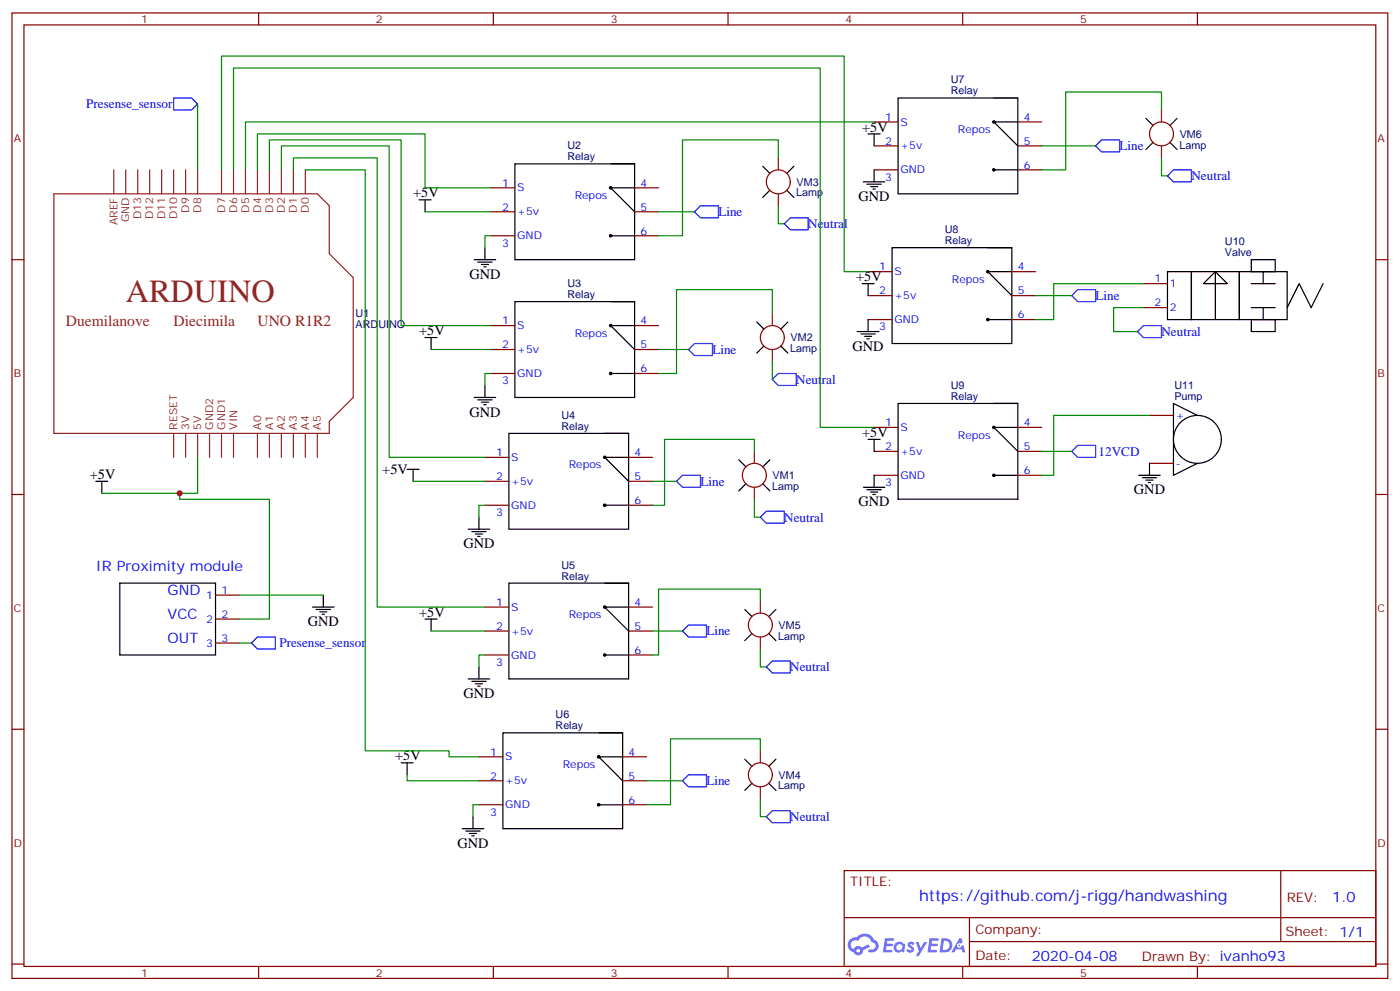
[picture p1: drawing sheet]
<svg xmlns="http://www.w3.org/2000/svg" width="412mm" height="292mm" viewBox="0 0 412 292" stroke-linecap="round" stroke-linejoin="round" font-family="sans-serif">
<path d="M35.3 171.7h28.2v21.2h-28.2z" fill="none" stroke="#000" stroke-width=".35"/>
<g fill="none" stroke="#870000" stroke-width=".35">
<path d="M3.5 3.8h405.4v284.3h-405.4zM7.1 7.3h398.2v277.3h-398.2zM76.2 3.8v3.5M145.3 3.8v3.5M214.5 3.8v3.5M283.6 3.8v3.5M352.8 3.8v3.5M3.5 76.5h3.6M405.3 76.5h3.6M3.5 145.6h3.6M405.3 145.6h3.6M3.5 214.8h3.6"/>
<path d="M405.3 214.8h3.6M248.7 256.4h156.6v28.2h-156.6zM377.3 256.4v20.9M248.7 270.2h156.5M285.6 277.3h119.6M285.6 270.2v14.2M3.5 283.9h3.6M76.2 284.6v3.5M145.3 284.6v3.5M214.5 284.6v3.5M283.6 284.6v3.5M352.8 284.6v3.5"/>
<path d="M405.3 283.9h3.6"/>
</g>
<g fill="#5487ff">
<path d="M267.7 277.6a1.22 1.22 0 0 1 1.7 .2l-.4 .6a.47 .47 0 0 0-.3-.4 .47 .47 0 0 0-.5 .2l.1 .2a1.14 1.14 0 0 1 .8 1.8 1.14 1.14 0 0 1-1.9 0l-.2-.2 .5-.6 .7 .5a.29 .29 0 0 0 .3-.3 .29 .29 0 0 0-.2-.3 1.04 1.04 0 0 1-.6-1.7z"/>
<path d="M260.7 276.3h2.4l.3 .2-.2 .5-1.8 .1-.1 .8h1.5l.3 .4-.3 .4h-1.6l-.2 1.1h1.7l.2 .3-.2 .3-2.6 .1z"/>
<path d="M273.8 276.3h2.4l.3 .2-.1 .5-1.8 .1-.2 .8h1.6l.3 .4-.4 .4h-1.6l-.1 1.1h1.7l.2 .3-.2 .3-2.6 .1z"/>
<path d="M282.6 276.3h.7l.3 1.3-.6 .3a.69 .69 0 0 0-1 .3 .69 .69 0 0 0 .4 .9 .69 .69 0 0 0 .9-.6l.5-.2 .6 2.2h-.8l-.2-.9h-1.8l-.5 .9h-.8z"/>
<path d="M269.8 277.4h.8l.6 1.8 1.1-1.8h.9l-2.6 4.2h-.8l.9-1.5z"/>
<path d="M277.4 276.3l-.6 4.2h1.3a2.11 2.11 0 0 0 2.5-2.1 2.11 2.11 0 0 0-2.5-2.1zM278.1 277.1a1.39 1.39 0 0 1 1.7 1.4 1.39 1.39 0 0 1-1.8 1.3h-.3z"/>
<path d="M263.7 277.9a1.54 1.54 0 0 0-.1 2.2 1.54 1.54 0 0 0 2.2 .1l.6 .3 .3-2.3-.2-.3h-.4a1.49 1.49 0 0 0-2.4 0zM264 278.9a.94 .94 0 0 1 1.8 0 .94 .94 0 0 1-1.8 0z"/>
<path d="M250.4 276.7a2.18 2.18 0 0 0 1.1 3.7 1.44 1.44 0 0 0 1.6 .9 1.44 1.44 0 0 0 1.2-1.4l2-1.1-.5-.7-1.9 1a1.47 1.47 0 0 0-2.4 .4 1.39 1.39 0 0 1-.7-1.9 1.39 1.39 0 0 1 2-.5 2.12 2.12 0 0 1 2.2-1.3 2.12 2.12 0 0 1 1.9 1.7 1.14 1.14 0 0 1 1.1 1.4 1.14 1.14 0 0 1-1.7 .7 .43 .43 0 0 0-.5 .4 .43 .43 0 0 0 .4 .5 1.98 1.98 0 0 0 2.5-1.2 1.98 1.98 0 0 0-1.2-2.6 3.1 3.1 0 0 0-5.3-.6l-.9 .1zM252.3 280a.55 .55 0 0 1 1.1 0 .55 .55 0 0 1-1.1 0z"/>
<circle cx="282.6" cy="278.4" r=".26"/>
</g>
<g fill="none" stroke="#8c2424" stroke-width=".35">
<path d="M15.9 57.1h77.6l3.5 3.5v14.1l7.1 7.1v35.3l-7.1 7v3.5h-81.1zM33.5 50v7.1M37 50v7.1M40.6 50v7.1M44.1 50v7.1M47.6 50v7.1M51.2 50v7.1M54.7 50v7.1M58.2 50v7.1M65.3 50v7.1M68.8 50v7.1M72.3 50v7.1"/>
<path d="M75.8 50v7.1M79.4 50v7.1M82.9 50v7.1M86.4 50v7.1M90 50v7.1M51.2 127.6v7.1M54.7 127.6v7.1M58.2 127.6v7.1M61.7 127.6v7.1M65.3 127.6v7.1M68.8 127.6v7.1M75.8 127.6v7.1"/>
<path d="M79.4 127.6v7.1M82.9 127.6v7.1M86.4 127.6v7.1M90 127.6v7.1M93.5 127.6v7.1"/>
</g>
<g fill="none" stroke="#000" stroke-width=".35">
<path d="M255.8 39.4h3.5M257.5 39.4v3.6M264.6 28.9h35.3v28.2h-35.3zM292.8 28.9h7.1M299.9 35.9h-7.1l7.1 7.1M337.6 34.9l2.1 2.1M346.8 34.9l-2.1 2.1M123.5 58.8h3.5M125.2 58.8v3.6M151.7 48.3h35.3v28.2h-35.3zM179.9 48.3h7.1M187 55.3h-7.1l7.1 7.1"/>
<path d="M224.7 49l2.1 2.1M226.8 56l-2.1 2.1M231.8 56l2.1 2.1M233.9 49l-2.1 2.1M254.4 53.6h6.3M255.4 54.3h4.2M256.5 55h2.1M257.2 55.7h.7M257.5 50v3.6M292.8 50h7.1M339.7 41.9l-2.1 2.1M344.7 41.9l2.1 2.1"/>
<path d="M139.7 76.5h6.3M140.8 77.2h4.2M141.8 77.9h2.1M142.5 78.6h.7M142.9 73v3.5M179.9 69.4h7.1M262.8 73h35.3v28.2h-35.3zM291 73h7.1M368.7 76.5h7v3.5h-7zM125.2 99.4h3.6M127 99.4v3.5M151.7 88.8h35.3v28.3h-35.3z"/>
<path d="M179.9 88.8h7.1M187 95.9h-7.1l7.1 7M223 94.8l2.1 2.1M232.1 94.8l-2.1 2.1M252.6 97.6h6.3M253.6 98.4h4.3M254 83.5h3.5M254.7 99.1h2.1M255.4 99.8h.7M255.8 83.5v3.6M255.8 94.1v3.5M291 94.1h7.1"/>
<path d="M298.1 80h-7.1l7.1 7.1M344 80h7v14.1h-7zM351 80h14.1v14.1h-14.1zM354.5 83.5l3.6-3.5 3.5 3.5zM358.1 80v14.1M365.1 80h14.1v14.1h-14.1zM368.7 94.1h7v3.5h-7zM368.7 83.5h7M368.7 90.6h7M372.2 80v3.5M372.2 90.6v3.5M389.8 83.5l-3.5 7.1-3.5-7.1-3.6 7.1"/>
<path d="M139.7 117.1h6.3M140.8 117.8h4.2M141.8 118.5h2.1M142.5 119.2h.7M142.9 113.5v3.6M179.9 110h7.1M225.1 101.9l-2.1 2.1M230 101.9l2.1 2.1M264.6 118.8h35.3v28.2h-35.3zM292.8 118.8h7.1M119.9 138.2h3.6M121.7 138.2v3.5"/>
<path d="M149.9 127.6h35.3v28.3h-35.3zM178.2 127.6h7M185.2 134.7h-7l7 7M217.7 135.4l2.1 2.1M226.8 135.4l-2.1 2.1M255.8 129.4h3.5M257.5 129.4v3.5M257.5 140v3.5M292.8 140h7.1M299.9 125.9h-7.1l7.1 7M335.5 140h6.3M338.7 136.5v3.5"/>
<path d="M352.8 122.3l-7.1-3.5v21.2l7.1-3.5M28.2 141.7h3.5M30 141.7v3.6M137.9 155.9h6.4M139 156.6h4.2M140.1 157.3h2.1M140.8 158h.7M141.1 152.3v3.6M178.2 148.8h7M219.8 142.5l-2.1 2.1M224.7 142.5l2.1 2.1M254.4 143.5h6.3"/>
<path d="M255.4 144.2h4.2M256.5 144.9h2.1M257.2 145.6h.7M336.5 140.7h4.3M337.6 141.4h2.1M338.3 142.1h.7M92.1 178.8h6.3M93.1 179.5h4.3M95.2 175.3v3.5M149.9 171.7h35.3v28.3h-35.3zM178.2 171.7h7M185.2 178.8h-7l7 7"/>
<path d="M219.4 179.5l2.1 2.1M228.6 179.5l-2.1 2.1M94.2 180.2h2.1M94.9 180.9h.7M125.2 182.3h3.6M127 182.3v3.5M137.9 200h6.4M141.1 196.4v3.6M178.2 192.9h7M221.5 186.5l-2.1 2.2M226.5 186.5l2.1 2.2M139 200.7h4.2"/>
<path d="M140.1 201.4h2.1M140.8 202.1h.7M148.2 215.8h35.2v28.3h-35.2zM176.4 215.8h7M118.2 224.6h3.5M119.9 224.6v3.6M176.4 237h7M183.4 222.9h-7l7 7M219.4 223.6l2.1 2.1M221.5 230.6l-2.1 2.2M226.5 230.6l2.1 2.2M228.6 223.6l-2.1 2.1"/>
<path d="M136.2 244.1h6.3M137.2 244.8h4.3M138.3 245.5h2.1M139 246.2h.7M139.3 240.5v3.6"/>
<circle cx="352.8" cy="129.4" r="7.1"/>
</g>
<g fill="#000" stroke="#000" stroke-width=".35">
<circle cx="292.8" cy="35.9" r=".35"/>
<circle cx="179.9" cy="55.3" r=".35"/>
<circle cx="292.8" cy="50" r=".35"/>
<circle cx="179.9" cy="69.4" r=".35"/>
<circle cx="179.9" cy="95.9" r=".35"/>
<circle cx="291" cy="80" r=".35"/>
<circle cx="291" cy="94.1" r=".35"/>
<circle cx="179.9" cy="110" r=".35"/>
<circle cx="178.2" cy="134.7" r=".35"/>
<circle cx="292.8" cy="125.9" r=".35"/>
<circle cx="292.8" cy="140" r=".35"/>
<circle cx="178.2" cy="148.8" r=".35"/>
<circle cx="178.2" cy="178.8" r=".35"/>
<circle cx="178.2" cy="192.9" r=".35"/>
<circle cx="176.4" cy="237" r=".35"/>
<circle cx="176.4" cy="222.9" r=".35"/>
</g>
<g fill="none" stroke="#870000" stroke-width=".35">
<path d="M257.5 35.9h7.1M299.9 35.9h7M144.6 55.3h7.1M187 55.3h7M257.5 43h7.1M257.5 50h7.1M299.9 43h7M299.9 50h7M144.6 62.4h7.1M144.6 69.4h7.1M187 62.4h7M187 69.4h7"/>
<path d="M144.6 95.9h7.1M187 95.9h7M255.8 80h7M255.8 87.1h7M255.8 94.1h7M298.1 80h7.1M298.1 87.1h7.1M298.1 94.1h7.1M336.9 83.5h7.1M336.9 90.6h7.1M144.6 102.9h7.1M144.6 110h7.1"/>
<path d="M187 102.9h7M187 110h7M142.9 134.7h7M185.2 134.7h7.1M257.5 125.9h7.1M257.5 132.9h7.1M257.5 140h7.1M299.9 125.9h7M299.9 132.9h7M299.9 140h7M338.7 122.3h7M338.7 136.5h7"/>
<path d="M142.9 141.7h7M142.9 148.8h7M185.2 141.7h7.1M185.2 148.8h7.1M63.5 175.3h7.1M142.9 178.8h7M185.2 178.8h7.1M63.5 189.4h7.1M63.5 182.3h7.1M142.9 185.8h7M142.9 192.9h7M185.2 185.8h7.1"/>
<path d="M185.2 192.9h7.1M141.1 222.9h7.1M141.1 229.9h7.1M141.1 237h7.1M183.4 222.9h7.1M183.4 229.9h7.1M183.4 237h7.1"/>
<circle cx="342.2" cy="39.4" r="3.5"/>
<circle cx="229.3" cy="53.6" r="3.5"/>
<circle cx="227.5" cy="99.4" r="3.5"/>
<circle cx="222.2" cy="140" r="3.5"/>
<circle cx="224" cy="184.1" r="3.5"/>
<circle cx="224" cy="228.2" r="3.5"/>
</g>
<path d="M342.2 32.4v3.5M229.3 46.5v3.5M229.3 57.1v3.5M342.2 43v3.5M227.5 92.4v3.5M227.5 102.9v3.6M222.2 132.9v3.6M222.2 143.5v3.5M224 177v3.6M224 187.6v3.5M224 221.1v3.5M224 231.7v3.5" fill="none" stroke="#f00" stroke-width=".35"/>
<g fill="none" stroke="#00f" stroke-width=".35">
<path d="M51.2 28.9h5.2l1.8 1.7-1.8 1.8h-5.2zM322.8 43l1.8-1.8h5.2v3.5h-5.2zM345.7 50h5.3v3.6h-5.3l-1.7-1.8zM204.6 62.4l1.8-1.8h5.3v3.5h-5.3zM231.1 65.9l1.7-1.8h5.3v3.6h-5.3zM317.5 85.3h5.3v3.5h-5.3l-1.8-1.7zM335.1 97.6l1.8-1.7h5.3v3.5h-5.3zM202.8 102.9l1.8-1.7h5.3v3.5h-5.3zM227.5 111.8l1.8-1.8h5.3v3.5h-5.3zM315.7 132.9l1.8-1.7h5.3v3.5h-5.3zM199.3 141.7l1.8-1.7h5.3v3.5h-5.3zM224 152.3l1.8-1.7h5.3v3.5h-5.3z"/>
<path d="M74.1 189.4l1.7-1.8h5.3v3.5h-5.3zM201.1 185.8l1.7-1.7h5.3v3.5h-5.3zM225.8 196.4l1.7-1.7h5.3v3.5h-5.3zM201.1 229.9l1.7-1.7h5.3v3.5h-5.3zM225.8 240.5l1.7-1.7h5.3v3.5h-5.3z"/>
</g>
<g fill="none" stroke="#008700" stroke-width=".35">
<path d="M58.2 30.6v19.4M257.5 35.9h-185.2v14.1M342.2 32.4v-5.3h-28.2v22.9h-7.1M65.3 50v-33.5h183.4v63.5h7.1M68.8 50v-30h172.9v105.9h15.8M75.8 50v-10.6h49.4v15.9h19.4M79.4 50v-8.8h38.8v54.7h26.4M82.9 50v-7h31.8v91.7h28.2M86.4 50v-3.5h24.7v132.3h31.8M90 50h17.6v171.1h24.7v1.8h8.8M229.3 46.5v-5.3h-28.2v28.2h-7.1M306.9 43h15.9"/>
<path d="M342.2 46.5v5.3h1.8M125.2 62.4h19.4M144.6 69.4h-1.7v3.6M194 62.4h10.6M229.3 60.6v5.3h1.8M227.5 92.4v-7.1h-28.2v24.7h-5.3M305.2 87.1h10.5M336.9 90.6h-8.8v7h7M336.9 83.5h-26.5v10.6h-5.2M127 102.9h17.6M144.6 110h-1.7v3.5M194 102.9h8.8"/>
<path d="M227.5 106.5v5.3M58.2 134.7v10.6h-28.2M222.2 132.9v-3.5h-26.4v19.4h-3.5M306.9 132.9h8.8M338.7 122.3h-28.3v17.7h-3.5M52.9 145.3v1.7h26.5v35.3h-8.8M121.7 141.7h21.2M142.9 148.8h-1.8v3.5M192.3 141.7h7M222.2 147v5.3h1.8M70.6 175.3h24.6M224 177v-3.5h-30v19.4h-1.7"/>
<path d="M70.6 189.4h3.5M127 185.8h15.9M142.9 192.9h-1.8v3.5M192.3 185.8h8.8M224 191.1v5.3h1.8M119.9 228.2v1.7h21.2M141.1 237h-1.8v3.5M190.5 229.9h10.6M224 221.1v-3.5h-26.4v19.4h-7.1M224 235.2v5.3h1.8"/>
</g>
<circle cx="52.9" cy="145.3" r=".88" fill="#c00"/>
<text font-size="9.5" fill="#8d2323" x="37" y="88.8">ARDUINO</text>
<g font-size="4.6" fill="#8d2323">
<text x="19.4" y="95.9">Duemilanove</text>
<text x="51.2" y="95.9">Diecimila</text>
<text x="75.8" y="95.9">UNO R1R2</text>
</g>
<text font-size="4.6" fill="#00f" x="270.8" y="265.4">https://github.com/j-rigg/handwashing</text>
<g font-size="4.2">
<text x="254" y="38.7">+5V</text>
<text x="121.7" y="58.1">+5V</text>
<text x="252.9" y="59.2">GND</text>
<text x="138.3" y="82.1">GND</text>
<text x="252.2" y="82.8">+5V</text>
<text x="123.5" y="98.7">+5V</text>
<text x="251.2" y="103.3">GND</text>
<text x="138.3" y="122.7">GND</text>
<text x="254" y="128.7">+5V</text>
<text x="26.5" y="141">+5V</text>
<text x="112.6" y="139.6">+5V</text>
<text x="252.9" y="149.2">GND</text>
<text x="334.1" y="145.6">GND</text>
<text x="136.5" y="161.5">GND</text>
<text x="90.7" y="184.4">GND</text>
<text x="123.5" y="181.6">+5V</text>
<text x="136.5" y="205.6">GND</text>
<text x="116.4" y="223.9">+5V</text>
<text x="134.8" y="249.7">GND</text>
</g>
<g font-size="4.2" fill="#00f">
<text x="28.2" y="168.2">IR Proximity module</text>
<text x="49.4" y="175.3">GND</text>
<text x="49.4" y="182.3">VCC</text>
<text x="49.4" y="189.4">OUT</text>
<text x="392.5" y="265.7">1.0</text>
<text x="304" y="283">2020-04-08</text>
</g>
<g font-size="3.9" fill="#00f">
<text x="25.4" y="31.9">Presense_sensor</text>
<text x="329.8" y="44.2">Line</text>
<text x="351" y="53.1">Neutral</text>
<text x="211.6" y="63.6">Line</text>
<text x="238.1" y="67.2">Neutral</text>
<text x="322.8" y="88.3">Line</text>
<text x="342.2" y="98.9">Neutral</text>
<text x="209.9" y="104.2">Line</text>
<text x="234.6" y="113">Neutral</text>
<text x="323.7" y="134.2">12VCD</text>
<text x="206.3" y="143">Line</text>
<text x="231.1" y="153.6">Neutral</text>
<text x="82.3" y="190.6">Presense_sensor</text>
<text x="208.1" y="187.1">Line</text>
<text x="232.8" y="197.7">Neutral</text>
<text x="208.1" y="231.2">Line</text>
<text x="232.8" y="241.8">Neutral</text>
</g>
<g font-size="3.9" fill="#800">
<text x="250.5" y="261">TITLE:</text>
<text x="379.1" y="265.7">REV:</text>
<text x="287.4" y="275.2">Company:</text>
<text x="378.7" y="275.8">Sheet: 1/1</text>
<text x="287.4" y="282.9">Date:</text>
<text x="336.4" y="282.9">Drawn By: ivanho93</text>
</g>
<g font-size="3.2" fill="#800">
<text x="41.6" y="6.8">1</text>
<text x="110.8" y="6.8">2</text>
<text x="179.9" y="6.8">3</text>
<text x="249.1" y="6.8">4</text>
<text x="318.2" y="6.8">5</text>
<text x="4.1" y="41.9">A</text>
<text x="405.9" y="41.9">A</text>
<text x="4.1" y="111.1">B</text>
<text x="405.9" y="111.1">B</text>
<text x="4.1" y="180.2">C</text>
<text x="405.9" y="180.2">C</text>
<text x="4.1" y="249.3">D</text>
<text x="405.9" y="249.3">D</text>
<text x="41.6" y="287.6">1</text>
<text x="110.8" y="287.6">2</text>
<text x="179.9" y="287.6">3</text>
<text x="249.1" y="287.6">4</text>
<text x="318.2" y="287.6">5</text>
</g>
<g font-size="3.2" fill="#000080">
<text x="280.1" y="27.8">Relay</text>
<text x="280.1" y="24.6">U7</text>
<text x="347.6" y="40.6">VM6</text>
<text x="167.2" y="47.2">Relay</text>
<text x="167.2" y="44">U2</text>
<text x="347.5" y="43.7">Lamp</text>
<text x="234.6" y="57.9">Lamp</text>
<text x="234.7" y="54.7">VM3</text>
<text x="278.3" y="71.9">Relay</text>
<text x="278.3" y="68.7">U8</text>
<text x="360.9" y="75.4">Valve</text>
<text x="360.9" y="72.2">U10</text>
<text x="167.2" y="87.8">Relay</text>
<text x="167.2" y="84.6">U3</text>
<text x="104.8" y="93.5">U1</text>
<text x="104.8" y="96.7">ARDUINO</text>
<text x="232.9" y="100.5">VM2</text>
<text x="232.8" y="103.7">Lamp</text>
<text x="280.1" y="117.8">Relay</text>
<text x="280.1" y="114.5">U9</text>
<text x="346" y="117.8">Pump</text>
<text x="346" y="114.6">U11</text>
<text x="165.4" y="123.4">U4</text>
<text x="165.4" y="126.6">Relay</text>
<text x="227.6" y="141.1">VM1</text>
<text x="227.5" y="144.3">Lamp</text>
<text x="165.4" y="167.5">U5</text>
<text x="165.4" y="170.7">Relay</text>
<text x="229.4" y="185.2">VM5</text>
<text x="229.3" y="188.4">Lamp</text>
<text x="163.7" y="214.8">Relay</text>
<text x="163.7" y="211.6">U6</text>
<text x="229.3" y="232.5">Lamp</text>
<text x="229.4" y="229.3">VM4</text>
</g>
<g font-size="3.2" fill="#00f">
<text x="260.8" y="35.6">1</text>
<text x="301.6" y="35.6">4</text>
<text x="265.3" y="37">S</text>
<text x="282.2" y="39.2">Repos</text>
<text x="260.8" y="42.6">2</text>
<text x="265.3" y="44">+5v</text>
<text x="301.6" y="42.6">5</text>
<text x="260.8" y="53.2">3</text>
<text x="265.3" y="51.1">GND</text>
<text x="301.6" y="49.7">6</text>
<text x="147.9" y="55">1</text>
<text x="152.4" y="56.4">S</text>
<text x="169.3" y="58.6">Repos</text>
<text x="188.7" y="55">4</text>
<text x="147.9" y="62">2</text>
<text x="152.4" y="63.4">+5v</text>
<text x="188.7" y="62">5</text>
<text x="152.4" y="70.5">GND</text>
<text x="188.7" y="69.1">6</text>
<text x="147.9" y="72.6">3</text>
<text x="259" y="79.7">1</text>
<text x="263.5" y="81.1">S</text>
<text x="280.5" y="83.3">Repos</text>
<text x="299.9" y="79.7">4</text>
<text x="340.2" y="83.2">1</text>
<text x="259" y="86.7">2</text>
<text x="263.5" y="88.1">+5v</text>
<text x="299.9" y="86.7">5</text>
<text x="344.7" y="84.6">1</text>
<text x="147.9" y="95.5">1</text>
<text x="188.7" y="95.5">4</text>
<text x="263.5" y="95.2">GND</text>
<text x="299.9" y="93.8">6</text>
<text x="340.2" y="90.2">2</text>
<text x="344.7" y="91.7">2</text>
<text x="152.4" y="96.9">S</text>
<text x="169.3" y="99.2">Repos</text>
<text x="259" y="97.3">3</text>
<text x="147.9" y="102.6">2</text>
<text x="152.4" y="104">+5v</text>
<text x="188.7" y="102.6">5</text>
<text x="147.9" y="113.2">3</text>
<text x="152.4" y="111.1">GND</text>
<text x="188.7" y="109.6">6</text>
<text x="260.8" y="125.5">1</text>
<text x="301.6" y="125.5">4</text>
<text x="346.4" y="123.4">+</text>
<text x="265.3" y="126.9">S</text>
<text x="282.2" y="129.1">Repos</text>
<text x="146.2" y="134.3">1</text>
<text x="150.6" y="135.7">S</text>
<text x="167.6" y="138">Repos</text>
<text x="187" y="134.3">4</text>
<text x="260.8" y="132.6">2</text>
<text x="265.3" y="134">+5v</text>
<text x="301.6" y="132.6">5</text>
<text x="346.4" y="137.5">-</text>
<text x="146.2" y="141.4">2</text>
<text x="150.6" y="142.8">+5v</text>
<text x="187" y="141.4">5</text>
<text x="260.8" y="143.2">3</text>
<text x="265.3" y="141">GND</text>
<text x="301.6" y="139.6">6</text>
<text x="150.6" y="149.9">GND</text>
<text x="187" y="148.4">6</text>
<text x="146.2" y="152">3</text>
<text x="60.8" y="176.3">1</text>
<text x="65.3" y="174.9">1</text>
<text x="146.2" y="178.4">1</text>
<text x="150.6" y="179.8">S</text>
<text x="187" y="178.4">4</text>
<text x="60.8" y="183.4">2</text>
<text x="65.3" y="182">2</text>
<text x="146.2" y="185.5">2</text>
<text x="167.6" y="182.1">Repos</text>
<text x="187" y="185.5">5</text>
<text x="60.8" y="190.4">3</text>
<text x="65.3" y="189">3</text>
<text x="150.6" y="186.9">+5v</text>
<text x="146.2" y="196.1">3</text>
<text x="150.6" y="194">GND</text>
<text x="187" y="192.5">6</text>
<text x="144.4" y="222.5">1</text>
<text x="148.9" y="223.9">S</text>
<text x="165.8" y="226.2">Repos</text>
<text x="185.2" y="222.5">4</text>
<text x="144.4" y="229.6">2</text>
<text x="148.9" y="231">+5v</text>
<text x="185.2" y="229.6">5</text>
<text x="148.9" y="238.1">GND</text>
<text x="185.2" y="236.6">6</text>
<text x="144.4" y="240.2">3</text>
</g>
<g font-size="3.2" fill="#8d2323">
<text x="38.1" y="65.4" transform="rotate(-90 38.1 65.4)">GND</text>
<text x="41.6" y="64.6" transform="rotate(-90 41.6 64.6)">D13</text>
<text x="45.2" y="64.6" transform="rotate(-90 45.2 64.6)">D12</text>
<text x="48.7" y="64.6" transform="rotate(-90 48.7 64.6)">D11</text>
<text x="52.2" y="64.6" transform="rotate(-90 52.2 64.6)">D10</text>
<text x="55.7" y="62.6" transform="rotate(-90 55.7 62.6)">D9</text>
<text x="59.3" y="62.6" transform="rotate(-90 59.3 62.6)">D8</text>
<text x="66.3" y="62.6" transform="rotate(-90 66.3 62.6)">D7</text>
<text x="69.8" y="62.6" transform="rotate(-90 69.8 62.6)">D6</text>
<text x="73.4" y="62.6" transform="rotate(-90 73.4 62.6)">D5</text>
<text x="76.9" y="62.6" transform="rotate(-90 76.9 62.6)">D4</text>
<text x="80.4" y="62.6" transform="rotate(-90 80.4 62.6)">D3</text>
<text x="84" y="62.6" transform="rotate(-90 84 62.6)">D2</text>
<text x="87.5" y="62.6" transform="rotate(-90 87.5 62.6)">D1</text>
<text x="91" y="62.6" transform="rotate(-90 91 62.6)">D0</text>
<text x="34.6" y="66.3" transform="rotate(-90 34.6 66.3)">AREF</text>
<text x="52.2" y="126.6" transform="rotate(-90 52.2 126.6)">RESET</text>
<text x="55.7" y="126.6" transform="rotate(-90 55.7 126.6)">3V</text>
<text x="59.3" y="126.6" transform="rotate(-90 59.3 126.6)">5V</text>
<text x="62.8" y="126.6" transform="rotate(-90 62.8 126.6)">GND2</text>
<text x="66.3" y="126.6" transform="rotate(-90 66.3 126.6)">GND1</text>
<text x="69.8" y="126.6" transform="rotate(-90 69.8 126.6)">VIN</text>
<text x="76.9" y="126.6" transform="rotate(-90 76.9 126.6)">A0</text>
<text x="80.4" y="126.6" transform="rotate(-90 80.4 126.6)">A1</text>
<text x="84" y="126.6" transform="rotate(-90 84 126.6)">A2</text>
<text x="87.5" y="126.6" transform="rotate(-90 87.5 126.6)">A3</text>
<text x="91" y="126.6" transform="rotate(-90 91 126.6)">A4</text>
<text x="94.5" y="126.6" transform="rotate(-90 94.5 126.6)">A5</text>
</g>
</svg>
